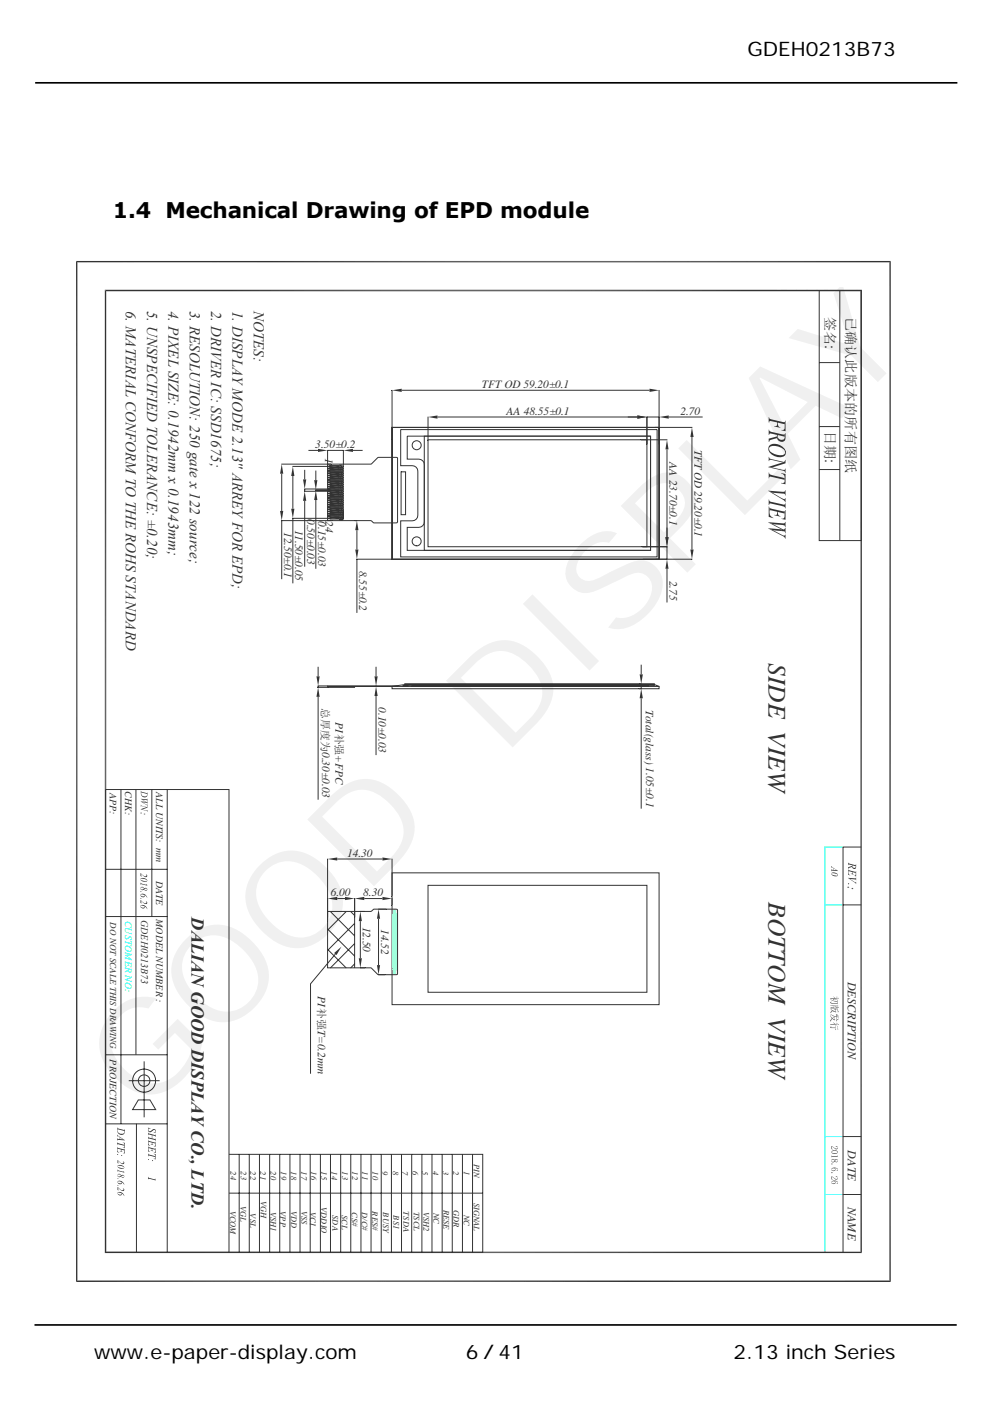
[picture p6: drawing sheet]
<svg xmlns="http://www.w3.org/2000/svg" width="210mm" height="297mm" viewBox="0 0 210 297" stroke-linecap="round" stroke-linejoin="round" font-family="sans-serif">
<path d="M178.8 179.6h-3.8v85.9M175 191.9h3.8M175 241h3.8M175 253.3h3.8" fill="none" stroke="#0ff" stroke-width=".21"/>
<path d="M182.7 179.6h-3.9v85.9M178.8 191.9h3.9M178.8 253.3h3.9M178.8 241h3.9" fill="none" stroke="#333" stroke-width=".21"/>
<g fill="#333">
<path d="M179.9 183.9l.8-.3v-.1v.3l-.7 .2-.1 .2z" fill-rule="evenodd"/>
<path d="M179.9 182.8l.3 .3 1.3 .3v.3l-.7-.2-.1 .3v-.3l-.7-.2-.1 .2z" fill-rule="evenodd"/>
<path d="M180.8 183.6a.37 .37 0 0 0 .4 .4 .37 .37 0 0 0 .3-.5l.1-.2v.5a.43 .43 0 0 1-.5 .4 .43 .43 0 0 1-.3-.6z" fill-rule="evenodd"/>
<path d="M179.9 184.3v.2a.87 .87 0 0 0 .5 1.1l-.5-.1z" fill-rule="evenodd"/>
<path d="M180.4 185.2h.3l.1-.3v.3l.3 .2z" fill-rule="evenodd"/>
<path d="M179.9 184.4l1.6 .4v.5v-.2l-.7-.2-.1 .1v-.1l-.5-.2-.2 .1z" fill-rule="evenodd"/>
<path d="M181.5 184.7l.1 1.1-.4-.1 .3-.2z" fill-rule="evenodd"/>
<path d="M179.8 186.1l1.6 .2 .1-.3 .1 .7-.1-.2-1.2-.2z" fill-rule="evenodd"/>
<path d="M179.8 186.1l1.6 1 .2-.1v.4z" fill-rule="evenodd"/>
<circle cx="180" cy="187.4" r=".12"/>
</g>
<path d="M16.1 55.5h172.8M16.3 55.3v216.5M188.8 55.3v216.5M22.4 61.4v204.3M182.7 61.4v204.3M22.2 265.5h160.6" fill="none" stroke="#333" stroke-width=".29"/>
<path d="M22.2 61.6h160.6M16.1 271.7h172.8" fill="none" stroke="#333" stroke-width=".31"/>
<path d="M22.4 167.4h26.2v98.1h-26.2v-98.1M25.7 167.4v70.9M32.2 167.4v26.9M35.5 167.4v98.1M22.4 194.3h13.1M22.4 184.3h13.1M22.4 238.3h13.1M22.4 223.6h13.1M28.9 238.3v27.2" fill="none" stroke="#333" stroke-width=".21"/>
<g fill="#333">
<path d="M31.4 245.8l.2 .1z" fill-rule="evenodd"/>
<path d="M32.3 246h.1v.2h-.1z" fill-rule="evenodd"/>
</g>
<g fill="none" stroke="#333" stroke-width=".21">
<path d="M83.2 90.6h56.6v28h-56.6zM67.4 145.4h2.2M67.4 145.7h2.2M67.5 141.4v2M67.5 145.4v.3M67.5 147.7v21.9M83.2 145.5h56.6v.5h-56.6zM87.4 145.3h50.1v.2h-50.1zM138.8 145.1l1 .4M28.8 167.4v56.2"/>
<circle cx="30.6" cy="229.1" r="1.23"/>
</g>
<g fill="#333">
<path d="M67.1 143.4h.7l-.3 2z"/>
<path d="M67.5 145.7l.3 2h-.7z"/>
</g>
<g fill="none" stroke="#333" stroke-width=".21">
<path d="M67 99.8v2M66.9 103.9h3M66.9 104h3M67 103.9v.1M67 106v14.6M85.5 145.3h1.1v.2h-1.1zM85.8 145.1l-2.6 .4M135.6 146h.5M135.7 145h.4M136 140.9v2.1M136 145v1M136 148.1v23.4"/>
<path d="M83.2 185.1h56.6v27.9h-56.6z"/>
</g>
<g fill="#333">
<path d="M66.6 101.8h.7l-.3 2.1z"/>
<path d="M67 104l.3 2h-.7z"/>
</g>
<path d="M64.6 99.6v2M64.5 103.7h4.9M64.5 104.2h4.9M64.6 103.7v.5M64.6 106.2v14" fill="none" stroke="#333" stroke-width=".21"/>
<g fill="#333">
<path d="M64.3 101.6h.7l-.4 2.1z"/>
<path d="M64.6 104.2l.4 2h-.7z"/>
</g>
<path d="M62 98.9h7.4M62 109.9h7.4M62.1 100.9v7M62.1 109.9v13.8" fill="none" stroke="#333" stroke-width=".21"/>
<g fill="#333">
<path d="M62.1 98.9l.3 2h-.6z"/>
<path d="M61.8 107.9h.6l-.3 2z"/>
</g>
<path d="M59.7 98.4h10.5M59.7 110.4h10.7M59.8 100.4v7.9M59.8 110.4v12.4" fill="none" stroke="#333" stroke-width=".21"/>
<g fill="#333">
<path d="M59.8 98.4l.3 2h-.7z"/>
<path d="M59.4 108.3h.7l-.3 2.1z"/>
</g>
<path d="M65.4 95.5h2.1M69.5 95.4v3.1M69.5 95.5h3.3M72.8 95.4v3.3M74.9 95.5h2" fill="none" stroke="#333" stroke-width=".21"/>
<g fill="#333">
<path d="M72.8 95.5l2.1-.3v.6z"/>
<path d="M67.5 95.2l2 .3-2 .3z"/>
<path d="M32.9 249.9v.1z"/>
<path d="M176.3 212.3v.3z"/>
<path d="M176.9 213.3v.4z"/>
<path d="M177.3 214l.1 .6-.2 .1z"/>
<path d="M177.3 213.6v.2z"/>
<path d="M177.1 215.6l.1 .6-.2 .1z"/>
<path d="M176.3 217.5v.3z"/>
<path d="M31.4 249.5l.2 .3 1 .2 .3-.1 .1 .4-1.5-.4-.1 .2z" fill-rule="evenodd"/>
<path d="M176.3 183.6l1.5 1.1-.9-.6-.1 .3v-.3l-.4-.2-.1 .1z" fill-rule="evenodd"/>
<path d="M176.3 184.2l.5 .2 .1-.3v.4h.5l.4 .2-1.3-.1-.1 .2z" fill-rule="evenodd"/>
<path d="M176.3 185.3l.5 .2a.69 .69 0 0 0 .9 0 .72 .72 0 0 1-1.1 .1z" fill-rule="evenodd"/>
<path d="M176.3 185.1a.9 .9 0 0 1 1.4 .5 1.09 1.09 0 0 0-1.4-.3v.1z" fill-rule="evenodd"/>
<path d="M176.7 211.9l.2-.2-.1 .3z" fill-rule="evenodd"/>
<path d="M176.7 211.2l.4 .4z" fill-rule="evenodd"/>
<path d="M176.9 211.8l.4 .1-.1 .2z" fill-rule="evenodd"/>
<path d="M176.1 211.6h1l.4 .2v.1l-.3-.2-.3 .1z" fill-rule="evenodd"/>
<path d="M176.1 211.8l.7 .4h.8v.5v-.4a1.6 1.6 0 0 1-1.5-.5z" fill-rule="evenodd"/>
<path d="M176.3 212.3l.1 .4h1.2v-.5v.7l-.3-.1a1.21 1.21 0 0 1-1.2-.2z" fill-rule="evenodd"/>
<path d="M177.5 211.3h.1v.5l-.1 .1z" fill-rule="evenodd"/>
<path d="M177.6 212.1l.1 .7-.1 .1z" fill-rule="evenodd"/>
<path d="M177.7 211.7l.2-.1-.1 .2z" fill-rule="evenodd"/>
<path d="M176.2 214.5l.4-.1-.3 .4z" fill-rule="evenodd"/>
<path d="M176.2 213.6h.7v.1z" fill-rule="evenodd"/>
<path d="M176.1 213.8a.65 .65 0 0 0 .9 .3l.2-.1-.6 .4z" fill-rule="evenodd"/>
<path d="M176.6 214.3l.6 .2v.2z" fill-rule="evenodd"/>
<path d="M176.1 213.6l1.6 .3-.1 .1h-.3l-.1 .7v-.7z" fill-rule="evenodd"/>
<path d="M176.1 213.1l1.7 .1-.1 .2-.4-.1v.5v-.5h-.4v.4v-.4z" fill-rule="evenodd"/>
<path d="M177.7 214l.2 .5-.2 .1z" fill-rule="evenodd"/>
<path d="M177.3 213.3v.2h.6l-.1 .1h-.5z" fill-rule="evenodd"/>
<path d="M176.4 215.9l-.2 .7-.1-.1z" fill-rule="evenodd"/>
<path d="M176.1 215.2l.4 .7 .5-.3v.6v-.5l-.6 .4z" fill-rule="evenodd"/>
<path d="M176.1 215l.9 .4v.2z" fill-rule="evenodd"/>
<path d="M177 215.4l.4 .1-.3 .1-.1 .7-.5-.3 .5 .2z" fill-rule="evenodd"/>
<path d="M177.3 215.1l.1-.1 .1 1.4-.1 .2z" fill-rule="evenodd"/>
<path d="M177.4 215l.4 .2v.1l-.4-.1v.4z" fill-rule="evenodd"/>
<path d="M177.5 216.2l.4-.3-.2 .3z" fill-rule="evenodd"/>
<path d="M177.4 215.2v.3l.5 .1v.1l-.5-.1z" fill-rule="evenodd"/>
<path d="M176.1 217.1h.9v.2z" fill-rule="evenodd"/>
<path d="M176.3 217.5l.1 .4 .8 .1-1-.1-.1-.1z" fill-rule="evenodd"/>
<path d="M177.2 217.4l.2 .9-.2 .1z" fill-rule="evenodd"/>
<path d="M176.7 216.8l.8 .5-.1 .1-.3-.2-.1 .1z" fill-rule="evenodd"/>
<path d="M177.7 217.5l.1 .7-.1 .1z" fill-rule="evenodd"/>
<path d="M177.3 216.8l.6 .4-.1 .1z" fill-rule="evenodd"/>
<path d="M176.4 243l.1 .5 .2 .2-.3-.1z" fill-rule="evenodd"/>
<path d="M176.4 243l.5 .3a.43 .43 0 0 0 .4 .3 .43 .43 0 0 0 .4-.3v.2a.83 .83 0 0 1-1-.3z" fill-rule="evenodd"/>
<path d="M177.3 243l.3 .1 .1 .4-.1-.4-.3 .1z" fill-rule="evenodd"/>
<path d="M176.4 244.1a.56 .56 0 0 0 .8 .4l.5-.2a.68 .68 0 0 1-1.1 .3l-.2-.2z" fill-rule="evenodd"/>
<path d="M176.4 244.1l.4-.2h.6l.3 .2v.3a.38 .38 0 0 0-.5-.4h-.5l-.3 .3z" fill-rule="evenodd"/>
<path d="M176.4 244.9l.1 .2h1l.1-.2 .1 .4h-1.2l-.1 .1z" fill-rule="evenodd"/>
<path d="M176.4 245.8a.37 .37 0 0 1 .4-.1 .37 .37 0 0 1 .2 .3l-.5-.2-.1 .5z" fill-rule="evenodd"/>
<path d="M177.2 245.8a.31 .31 0 0 1 .3 0 .31 .31 0 0 1 .2 .3 .29 .29 0 0 0-.3-.3 .29 .29 0 0 0-.3 .4z" fill-rule="evenodd"/>
<path d="M176.4 246.1a.35 .35 0 0 0 .4 .2 .35 .35 0 0 0 .3-.3l.1 .3h.2h.2l.1-.4v.3l-.2 .2-.4-.2-.5 .2z" fill-rule="evenodd"/>
<path d="M176.3 246.7l.3 .1-.2 .1z" fill-rule="evenodd"/>
<path d="M176.4 247.9l.3 .3 .4-.2a.38 .38 0 0 1-.4 .3 .38 .38 0 0 1-.3-.4z" fill-rule="evenodd"/>
<path d="M177 247.7l.2 .3v.1z" fill-rule="evenodd"/>
<path d="M177.5 248.1l.2-.1v.2z" fill-rule="evenodd"/>
<path d="M176.5 247.7a.92 .92 0 0 1 1.2 .3v.1l-.2-.4h-.8l-.3 .2v.2z" fill-rule="evenodd"/>
<path d="M176.4 248.5l.2 .1-.1 .1z" fill-rule="evenodd"/>
<path d="M176.4 249.4l.1 .6 .2 .1h-.3z" fill-rule="evenodd"/>
<path d="M176.4 249.4l.5 .3a.43 .43 0 0 0 .4 .3 .43 .43 0 0 0 .4-.3 .42 .42 0 0 1-.4 .4 .42 .42 0 0 1-.4-.3z" fill-rule="evenodd"/>
<path d="M177.3 249.4l.3 .1 .1 .4-.1-.3h-.3z" fill-rule="evenodd"/>
<path d="M176.4 250.7a.43 .43 0 0 0 .7 0 .38 .38 0 0 1-.4 .4 .38 .38 0 0 1-.3-.4z" fill-rule="evenodd"/>
<path d="M177 250.4l.2 .3v.2z" fill-rule="evenodd"/>
<path d="M177.5 250.8l.2-.1-.1 .3z" fill-rule="evenodd"/>
<path d="M176.5 250.4a.7 .7 0 0 1 .7-.1 .7 .7 0 0 1 .5 .6 .67 .67 0 0 0-.8-.5l-.4 .1-.1 .3z" fill-rule="evenodd"/>
<path d="M24.9 246l.3 .7-.3-.1z" fill-rule="evenodd"/>
<path d="M26.1 246.2l.1 .2z" fill-rule="evenodd"/>
<path d="M25 246l.7 .6h.4l.1-.3 .2 .2a.5 .5 0 0 1-.5 .3 .5 .5 0 0 1-.5-.3z" fill-rule="evenodd"/>
<path d="M24.9 247.3l.3 .2a1.04 1.04 0 0 0 1.1 0 .84 .84 0 0 1-1.4-.2z" fill-rule="evenodd"/>
<path d="M24.9 247.2a.89 .89 0 0 1 1.4 .5 1.05 1.05 0 0 0-1.4-.4v.1z" fill-rule="evenodd"/>
<path d="M24.9 247.9l.1 .2 1.1 .3 .2-.1 .1 .3-1.3-.3-.2 .1z" fill-rule="evenodd"/>
<path d="M25.1 248.9l.4 .1 .2 .2-.5-.2-.3 .2v.2z" fill-rule="evenodd"/>
<path d="M24.9 249.2a.54 .54 0 0 0 1-.1l.4 .1v.2a.32 .32 0 0 0-.3-.2 .32 .32 0 0 0-.3 .2l-.5 .2-.3-.2z" fill-rule="evenodd"/>
<path d="M25.7 249.4l.5 .2 .1-.3a.32 .32 0 0 1-.2 .4 .32 .32 0 0 1-.4-.3z" fill-rule="evenodd"/>
<path d="M24.9 249.8l.2 .2z" fill-rule="evenodd"/>
<path d="M24.9 250.5a.46 .46 0 0 0 .4 .4 .46 .46 0 0 0 .5-.3v.3a.52 .52 0 0 1-.6 .1 .52 .52 0 0 1-.3-.5z" fill-rule="evenodd"/>
<path d="M25 250.4a1.01 1.01 0 0 1 1.4 .8l-.6-.5a.52 .52 0 0 0-.9-.1z" fill-rule="evenodd"/>
<path d="M24.9 251.3h.2l-.1 .1z" fill-rule="evenodd"/>
<path d="M24.9 251.7l.3 .7-.3-.1z" fill-rule="evenodd"/>
<path d="M26.1 251.9l.1 .3z" fill-rule="evenodd"/>
<path d="M25 251.7l.1 .1a.82 .82 0 0 0 1.1 .4v-.2a.31 .31 0 0 1 .1 .4 .31 .31 0 0 1-.4 .1z" fill-rule="evenodd"/>
<path d="M24.9 252.9l.1 .2 .4 .2 .4-.1v-.2v.3a.53 .53 0 0 1-.6 .1 .53 .53 0 0 1-.3-.5z" fill-rule="evenodd"/>
<path d="M24.9 252.9a.95 .95 0 0 1 1.5 .7l-.6-.5a.58 .58 0 0 0-.9-.1z" fill-rule="evenodd"/>
</g>
<path d="M173.8 61.6h8.9v53h-8.9zM173.8 76.9h4.3M178.1 61.6v53M173.8 90.4h4.3M173.8 99.6h4.3M79.7 145.4h.1M79.7 145.5h.1M79.8 141.4v2M79.8 145.4v.1M79.8 147.6v12.5M85.8 145.1h53v.2h-53z" fill="none" stroke="#333" stroke-width=".21"/>
<g fill="#333">
<path d="M79.4 143.4h.7l-.3 2z"/>
<path d="M79.8 145.5l.3 2.1h-.7z"/>
</g>
<path d="M83.2 82.7v10.4M85.2 82.7h52.6M90.8 88.3v5.1M92.8 88.4h42.4M136 93.2h5.6M137.2 88.3v5.9M139.8 82.7v9.7M141.5 95.3v18.6M136.2 115.9h5.4M85.8 145l53 .1z" fill="none" stroke="#333" stroke-width=".21"/>
<g fill="#333">
<path d="M83.2 82.7l2-.3v.7z"/>
<path d="M69.5 98.8h.8l-.8 .2z"/>
<path d="M69.5 99l.8-.2v.2z"/>
<path d="M69.5 99.3h.8l-.8 .1z"/>
<path d="M69.5 99.4l.8-.1v.1z"/>
<path d="M69.5 99.8h.8l-.8 .1z"/>
<path d="M69.5 99.9l.8-.1v.1z"/>
<path d="M69.5 100.3h.8l-.8 .1z"/>
<path d="M69.5 100.4l.8-.1v.1z"/>
<path d="M69.5 100.7h.8l-.8 .2z"/>
<path d="M69.5 100.9l.8-.2v.2z"/>
<path d="M69.5 101.2h.8l-.8 .1z"/>
<path d="M69.5 101.3l.8-.1v.1z"/>
<path d="M69.5 101.7h.8l-.8 .1z"/>
<path d="M69.5 101.8l.8-.1v.1z"/>
<path d="M69.5 102.2h.8l-.8 .1z"/>
<path d="M69.5 102.3l.8-.1v.1z"/>
<path d="M69.5 102.7h.8l-.8 .1z"/>
<path d="M69.5 102.8l.8-.1v.1z"/>
<path d="M69.5 103.1h.8l-.8 .2z"/>
<path d="M69.5 103.3l.8-.2v.2z"/>
<path d="M69.5 103.6h.8l-.8 .1z"/>
<path d="M69.5 103.7l.8-.1v.1z"/>
<path d="M69.5 104.1h.8l-.8 .1z"/>
<path d="M69.5 104.2l.8-.1v.1z"/>
<path d="M69.5 104.6h.8l-.8 .1z"/>
<path d="M69.5 104.7l.8-.1v.1z"/>
<path d="M69.5 105h.8l-.8 .2z"/>
<path d="M69.5 105.2l.8-.2v.2z"/>
<path d="M69.5 105.5h.8l-.8 .1z"/>
<path d="M69.5 105.6l.8-.1v.1z"/>
<path d="M69.5 106h.8l-.8 .1z"/>
<path d="M69.5 106.1l.8-.1v.1z"/>
<path d="M69.5 106.5h.8l-.8 .1z"/>
<path d="M69.5 106.6l.8-.1v.1z"/>
<path d="M69.5 107h.8l-.8 .1z"/>
<path d="M69.5 107.1l.8-.1v.1z"/>
<path d="M69.5 107.4h.8l-.8 .2z"/>
<path d="M69.5 107.6l.8-.2v.2z"/>
<path d="M69.5 107.9h.8l-.8 .1z"/>
<path d="M69.5 108l.8-.1v.1z"/>
<path d="M69.5 108.4h.8l-.8 .1z"/>
<path d="M69.5 108.5l.8-.1v.1z"/>
<path d="M69.5 108.9h.8l-.8 .1z"/>
<path d="M69.5 109l.8-.1v.1z"/>
<path d="M69.5 109.3h.8l-.8 .2z"/>
<path d="M69.5 109.5l.8-.2v.2z"/>
<path d="M69.5 109.8h.8l-.8 .1z"/>
<path d="M69.5 109.9l.8-.1v.1z"/>
<path d="M72.8 98.7v.4z"/>
<path d="M72.8 99.2v.3z"/>
<path d="M72.8 99.7v.3z"/>
<path d="M72.8 100.2v.3z"/>
<path d="M72.8 100.6v.4z"/>
<path d="M72.8 101.1v.3z"/>
<path d="M72.8 101.6v.3z"/>
<path d="M72.8 102.1v.3z"/>
<path d="M72.8 102.6v.3z"/>
<path d="M72.8 103v.4z"/>
<path d="M72.8 103.5v.4z"/>
<path d="M72.8 104v.3z"/>
<path d="M72.8 104.5v.3z"/>
<path d="M72.8 104.9v.4z"/>
<path d="M72.8 105.4v.3z"/>
<path d="M72.8 105.9v.3z"/>
<path d="M72.8 106.4v.3z"/>
<path d="M72.8 106.9v.3z"/>
<path d="M72.8 107.3v.4z"/>
<path d="M72.8 107.8v.4z"/>
<path d="M72.8 108.3v.3z"/>
<path d="M72.8 108.8v.3z"/>
<path d="M72.8 109.2v.4z"/>
<path d="M72.8 109.7v.4z"/>
<path d="M72.5 98.7h.3l-.3 .4z"/>
<path d="M72.8 98.7v.4h-.3z"/>
<path d="M72.5 99.2h.3l-.3 .3z"/>
<path d="M72.8 99.2v.3h-.3z"/>
<path d="M72.5 99.7h.3l-.3 .3z"/>
<path d="M72.8 99.7v.3h-.3z"/>
<path d="M72.5 100.2h.3l-.3 .3z"/>
<path d="M72.8 100.2v.3h-.3z"/>
<path d="M72.5 100.6h.3l-.3 .4z"/>
<path d="M72.8 100.6v.4h-.3z"/>
<path d="M72.5 101.1h.3l-.3 .3z"/>
<path d="M72.8 101.1v.3h-.3z"/>
<path d="M72.5 101.6h.3l-.3 .3z"/>
<path d="M72.8 101.6v.3h-.3z"/>
<path d="M72.5 102.1h.3l-.3 .3z"/>
<path d="M72.8 102.1v.3h-.3z"/>
<path d="M72.5 102.6h.3l-.3 .3z"/>
<path d="M72.8 102.6v.3h-.3z"/>
<path d="M72.5 103h.3l-.3 .4z"/>
<path d="M72.8 103v.4h-.3z"/>
<path d="M72.5 103.5h.3l-.3 .4z"/>
<path d="M72.8 103.5v.4h-.3z"/>
<path d="M72.5 104h.3l-.3 .3z"/>
<path d="M72.8 104v.3h-.3z"/>
<path d="M72.5 104.5h.3l-.3 .3z"/>
<path d="M72.8 104.5v.3h-.3z"/>
<path d="M72.5 104.9h.3l-.3 .4z"/>
<path d="M72.8 104.9v.4h-.3z"/>
<path d="M72.5 105.4h.3l-.3 .3z"/>
<path d="M72.8 105.4v.3h-.3z"/>
<path d="M72.5 105.9h.3l-.3 .3z"/>
<path d="M72.8 105.9v.3h-.3z"/>
<path d="M72.5 106.4h.3l-.3 .3z"/>
<path d="M72.8 106.4v.3h-.3z"/>
<path d="M72.5 106.9h.3l-.3 .3z"/>
<path d="M72.8 106.9v.3h-.3z"/>
<path d="M72.5 107.3h.3l-.3 .4z"/>
<path d="M72.8 107.3v.4h-.3z"/>
<path d="M72.5 107.8h.3l-.3 .4z"/>
<path d="M72.8 107.8v.4h-.3z"/>
<path d="M72.5 108.3h.3l-.3 .3z"/>
<path d="M72.8 108.3v.3h-.3z"/>
<path d="M72.5 108.8h.3l-.3 .3z"/>
<path d="M72.8 108.8v.3h-.3z"/>
<path d="M72.5 109.2h.3l-.3 .4z"/>
<path d="M72.8 109.2v.4h-.3z"/>
<path d="M72.5 109.7h.3l-.3 .4z"/>
<path d="M72.8 109.7v.4h-.3z"/>
<path d="M72.5 98.5v.2z"/>
<path d="M72.5 110.1v.2z"/>
<path d="M72.1 98.5h.4l-.4 .6z"/>
<path d="M72.5 98.5v.6h-.4z"/>
<path d="M72.1 99.2h.4l-.4 .3z"/>
<path d="M72.1 99.5l.4-.3v.3z"/>
<path d="M72.1 99.7h.4l-.4 .3z"/>
<path d="M72.1 100l.4-.3v.3z"/>
<path d="M72.1 100.2h.4l-.4 .3z"/>
<path d="M72.1 100.5l.4-.3v.3z"/>
<path d="M72.1 100.6h.4l-.4 .4z"/>
<path d="M72.1 101l.4-.4v.4z"/>
<path d="M72.1 101.1h.4l-.4 .3z"/>
<path d="M72.1 101.4l.4-.3v.3z"/>
<path d="M72.1 101.6h.4l-.4 .3z"/>
<path d="M72.1 101.9l.4-.3v.3z"/>
<path d="M72.1 102.1h.4l-.4 .3z"/>
<path d="M72.1 102.4l.4-.3v.3z"/>
<path d="M72.1 102.6h.4l-.4 .3z"/>
<path d="M72.1 102.9l.4-.3v.3z"/>
<path d="M72.1 103h.4l-.4 .4z"/>
<path d="M72.1 103.4l.4-.4v.4z"/>
<path d="M72.1 103.5h.4l-.4 .4z"/>
<path d="M72.1 103.9l.4-.4v.4z"/>
<path d="M72.1 104h.4l-.4 .3z"/>
<path d="M72.1 104.3l.4-.3v.3z"/>
<path d="M72.1 104.5h.4l-.4 .3z"/>
<path d="M72.1 104.8l.4-.3v.3z"/>
<path d="M72.1 104.9h.4l-.4 .4z"/>
<path d="M72.1 105.3l.4-.4v.4z"/>
<path d="M72.1 105.4h.4l-.4 .3z"/>
<path d="M72.1 105.7l.4-.3v.3z"/>
<path d="M72.1 105.9h.4l-.4 .3z"/>
<path d="M72.1 106.2l.4-.3v.3z"/>
<path d="M72.1 106.4h.4l-.4 .3z"/>
<path d="M72.1 106.7l.4-.3v.3z"/>
<path d="M72.1 106.9h.4l-.4 .3z"/>
<path d="M72.1 107.2l.4-.3v.3z"/>
<path d="M72.1 107.3h.4l-.4 .4z"/>
<path d="M72.1 107.7l.4-.4v.4z"/>
<path d="M72.1 107.8h.4l-.4 .4z"/>
<path d="M72.1 108.2l.4-.4v.4z"/>
<path d="M72.1 108.3h.4l-.4 .3z"/>
<path d="M72.1 108.6l.4-.3v.3z"/>
<path d="M72.1 108.8h.4l-.4 .3z"/>
<path d="M72.1 109.1l.4-.3v.3z"/>
<path d="M72.1 109.2h.4l-.4 .4z"/>
<path d="M72.1 109.6l.4-.4v.4z"/>
<path d="M72.1 109.7h.4l-.4 .6z"/>
<path d="M72.5 109.7v.6h-.4z"/>
<path d="M72.1 98.5v.2z"/>
<path d="M72.1 110.1v.2z"/>
</g>
<path d="M70 98.9h2.1M70 103.7h2.1M70 105.1h2.1M70 106.5h2.1M70 108h2.1M70 109.4h2.1" fill="none" stroke="#333" stroke-width=".35"/>
<g fill="none" stroke="#333" stroke-width=".33">
<path d="M70 99.4h2.1M70 99.8h2.1M70 100.3h2.1M70 100.8h2.1M70 101.3h2.1M70 101.8h2.1M70 102.2h2.1M70 102.7h2.1M70 103.2h2.1M70 104.2h2.1M70 104.6h2.1M70 105.6h2.1"/>
<path d="M70 106.1h2.1M70 107h2.1M70 107.5h2.1M70 108.5h2.1M70 108.9h2.1M70 109.9h2.1"/>
</g>
<g fill="#333">
<path d="M70 98.7v.1z"/>
<path d="M70 99v.1z"/>
<path d="M70 99.2v.1z"/>
<path d="M70 99.7v.1z"/>
<path d="M70 99.9v.1z"/>
<path d="M70 100.4v.1z"/>
<path d="M70 100.6v.1z"/>
<path d="M70 101.1v.1z"/>
<path d="M70 101.3v.1z"/>
<path d="M70 101.8v.1z"/>
<path d="M70 102.1v.1z"/>
<path d="M70 102.6v.1z"/>
<path d="M70 102.8v.1z"/>
<path d="M70 103.3v.1z"/>
<path d="M70 103.5v.1z"/>
<path d="M70 103.7v.2z"/>
<path d="M70 104v.1z"/>
<path d="M70 104.2v.1z"/>
<path d="M70 104.7v.1z"/>
<path d="M70 104.9v.1z"/>
<path d="M70 105.2v.1z"/>
<path d="M70 105.4v.1z"/>
<path d="M70 105.6v.1z"/>
<path d="M70 106.1v.1z"/>
<path d="M70 106.4v.1z"/>
<path d="M70 106.6v.1z"/>
<path d="M70 106.9v.1z"/>
<path d="M70 107.1v.1z"/>
<path d="M70 107.3v.1z"/>
<path d="M70 107.6v.1z"/>
<path d="M70 107.8v.1z"/>
<path d="M70 108v.2z"/>
<path d="M70 108.3v.1z"/>
<path d="M70 108.5v.1z"/>
<path d="M70 108.8v.1z"/>
<path d="M70 109v.1z"/>
<path d="M70 109.2v.1z"/>
<path d="M70 109.5v.1z"/>
<path d="M70 109.7v.1z"/>
<path d="M69.5 98.8h.5l-.5 .2z"/>
<path d="M69.5 99l.5-.2v.2z"/>
<path d="M69.5 99.3h.5l-.5 .1z"/>
<path d="M69.5 99.4l.5-.1v.1z"/>
<path d="M69.5 99.8h.5l-.5 .1z"/>
<path d="M69.5 99.9l.5-.1v.1z"/>
<path d="M69.5 100.3h.5l-.5 .1z"/>
<path d="M69.5 100.4l.5-.1v.1z"/>
<path d="M69.5 100.7h.5l-.5 .2z"/>
<path d="M69.5 100.9l.5-.2v.2z"/>
<path d="M69.5 101.2h.5l-.5 .1z"/>
<path d="M69.5 101.3l.5-.1v.1z"/>
<path d="M69.5 101.7h.5l-.5 .1z"/>
<path d="M69.5 101.8l.5-.1v.1z"/>
<path d="M69.5 102.2h.5l-.5 .1z"/>
<path d="M69.5 102.3l.5-.1v.1z"/>
<path d="M69.5 102.7h.5l-.5 .1z"/>
<path d="M69.5 102.8l.5-.1v.1z"/>
<path d="M69.5 103.1h.5l-.5 .2z"/>
<path d="M69.5 103.3l.5-.2v.2z"/>
<path d="M69.5 103.6h.5l-.5 .1z"/>
<path d="M69.5 103.7l.5-.1v.1z"/>
<path d="M69.5 104.1h.5l-.5 .1z"/>
<path d="M69.5 104.2l.5-.1v.1z"/>
<path d="M69.5 104.6h.5l-.5 .1z"/>
<path d="M69.5 104.7l.5-.1v.1z"/>
<path d="M69.5 105h.5l-.5 .2z"/>
<path d="M69.5 105.2l.5-.2v.2z"/>
<path d="M69.5 105.5h.5l-.5 .1z"/>
<path d="M69.5 105.6l.5-.1v.1z"/>
<path d="M69.5 106h.5l-.5 .1z"/>
<path d="M69.5 106.1l.5-.1v.1z"/>
<path d="M69.5 106.5h.5l-.5 .1z"/>
<path d="M69.5 106.6l.5-.1v.1z"/>
<path d="M69.5 107h.5l-.5 .1z"/>
<path d="M69.5 107.1l.5-.1v.1z"/>
<path d="M69.5 107.4h.5l-.5 .2z"/>
<path d="M69.5 107.6l.5-.2v.2z"/>
<path d="M69.5 107.9h.5l-.5 .1z"/>
<path d="M69.5 108l.5-.1v.1z"/>
<path d="M69.5 108.4h.5l-.5 .1z"/>
<path d="M69.5 108.5l.5-.1v.1z"/>
<path d="M69.5 108.9h.5l-.5 .1z"/>
<path d="M69.5 109l.5-.1v.1z"/>
<path d="M69.5 109.3h.5l-.5 .2z"/>
<path d="M69.5 109.5l.5-.2v.2z"/>
<path d="M69.5 109.8h.5l-.5 .2z"/>
<path d="M69.5 110l.5-.2v.2z"/>
<path d="M69.5 98.8v.2z"/>
<path d="M69.5 99.3v.1z"/>
<path d="M69.5 99.8v.1z"/>
<path d="M69.5 100.3v.1z"/>
<path d="M69.5 100.7v.2z"/>
<path d="M69.5 101.2v.1z"/>
<path d="M69.5 101.7v.1z"/>
<path d="M69.5 102.2v.1z"/>
<path d="M69.5 102.7v.1z"/>
<path d="M69.5 103.1v.2z"/>
<path d="M69.5 103.6v.1z"/>
<path d="M69.5 104.1v.1z"/>
<path d="M69.5 104.6v.1z"/>
<path d="M69.5 105v.2z"/>
<path d="M69.5 105.5v.1z"/>
<path d="M69.5 106v.1z"/>
<path d="M69.5 106.5v.1z"/>
<path d="M69.5 107v.1z"/>
<path d="M69.5 107.4v.2z"/>
<path d="M69.5 107.9v.1z"/>
<path d="M69.5 108.4v.1z"/>
<path d="M69.5 108.9v.1z"/>
<path d="M69.5 109.3v.2z"/>
<path d="M69.5 109.8v.2z"/>
</g>
<g fill="none" stroke="#333" stroke-width=".21">
<path d="M70 99.3h-.5v.1h.5M70 99.8h-.5v.1h.5M70 99.5h2.8M70 99.2h2.8M70 99.7h2.8M72.1 98.7h-2.1v.1h-.5v.2l3.3 .1M85 91.1h54.4v27h-54.4v-7.7h2.5a1.17 1.17 0 0 0 1.1-1.1v-9.4a1.17 1.17 0 0 0-1.1-1.2h-2.5zM86.4 92.5h51.6v24.2h-51.6v-4.9h2.5a1.17 1.17 0 0 0 1.1-1.2v-12.1a1.17 1.17 0 0 0-1.1-1.2h-2.5zM90.8 93.2h46.4v22.7h-46.4zM70 100.3h-.5v.1h.5M70 100.7h-.5v.2h.5M70 101.2h-.5v.1h.5"/>
<path d="M70 101.7h-.5v.1h.5M70 102.2h-.5v.1h.5M70 102.7h-.5v.1h.5M70 103.1h-.5v.2h.5M70 103.6h-.5v.1h.5M70 104.1h-.5v.1h.5M70 104.6h-.5v.1h.5M70 105h-.5v.2h.5M70 105.5h-.5v.1h.5M70 106h-.5v.1h.5M70 106.5h-.5v.1h.5M70 107h-.5v.1h.5"/>
<path d="M70 107.4h-.5v.2h.5M70 107.9h-.5v.1h.5M70 108.3h2.8v.3h-2.8M70 108.4h-.5v.1h.5M70 108.8h2.8v.3h-2.8M70 108.9h-.5v.1h.5M70 109.2h2.8v.4h-2.8M70 109.3h-.5v.2h.5M70 109.7h2.8v.4M70 109.8h-.5v.2h.5M70 110.1h2.8h-.3v.2h-.4v-.2M70 100h2.8"/>
<path d="M70 100.5h2.8M70 100.2h2.8M70 101h2.8M70 100.6h2.8M70 101.4h2.8M70 101.1h2.8M70 101.9h2.8M70 101.6h2.8M70 102.4h2.8M70 102.1h2.8M70 102.9h2.8M70 102.6h2.8"/>
<path d="M70 103.4h2.8M70 103h2.8M70 103.9h2.8M70 103.5h2.8M70 104.3h2.8M70 104h2.8M70 104.8h2.8M70 104.5h2.8M70 105.3h2.8M70 104.9h2.8M70 105.7h2.8M70 105.4h2.8"/>
<path d="M70 106.2h2.8M70 105.9h2.8M70 106.7h2.8M70 106.4h2.8M70 107.2h2.8M70 106.9h2.8M70 107.7h2.8M70 107.3h2.8M70 108.2h2.8M70 107.8h2.8M75.3 110.4h.5M75.6 118.6h7.5"/>
<path d="M75.7 112.4v4.1M75.7 118.6v11.3M85.1 100h.9v9.1h-.9zM69.5 145.5h14.9v-.1h-14.9v.3h5.7v-.2M69.5 197l5.7 5.7M70.1 193.3l5.1 5.1M73.4 193.3l-3.9 3.9M74.4 193.3l.8 .8M75.2 195.8l-5.7 5.7M75.2 193.3v11.9M90.8 187.7h46.4v22.7h-46.4zM69.5 201.3l3.9 3.9"/>
<path d="M75.2 200.1l-5.1 5.1M75.2 204.4l-.8 .8M48.6 244.7h53.8v20.8h-53.8M48.6 253h53.8M50.7 244.7v20.8M52.9 244.7v20.8M55 244.7v20.8M57.2 244.7v20.8M59.3 244.7v20.8M61.5 244.7v20.8M63.6 244.7v20.8M65.8 244.7v20.8"/>
<path d="M68 244.7v20.8M70.1 244.7v20.8M72.3 244.7v20.8M74.4 244.7v20.8M76.6 244.7v20.8M78.7 244.7v20.8M80.9 244.7v20.8M83 244.7v20.8M85.2 244.7v20.8M87.3 244.7v20.8M89.5 244.7v20.8M91.6 244.7v20.8"/>
<path d="M93.8 244.7v20.8M95.9 244.7v20.8M98.1 244.7v20.8M100.2 244.7v20.8"/>
<circle cx="88.4" cy="94.4" r=".96"/>
<circle cx="88.4" cy="114.8" r=".96"/>
</g>
<g fill="#333">
<path d="M75.7 110.4l.3 2h-.7z"/>
<path d="M75.3 116.5h.7l-.3 2.1z"/>
</g>
<path d="M69.5 98.4h9.2l1.6-1.4h4v13.8l-5 .1-.6-.5h-9.2zM90 92.5h48v24.2h-48zM69.5 193.2h9.2l.6-.4h5v13.8l-4 .1-1.6-1.5h-9.2z" fill="none" stroke="#333" stroke-width=".21"/>
<path d="M7.5 17.6h195.6M7.3 280.9h195.6" fill="none" stroke="#000" stroke-width=".35"/>
<text font-size="28.2" fill="#333" x="106.8" y="160.5" transform="rotate(-45 106.8 160.5)">DISPLAY</text>
<text font-size="28.2" fill="#7eff7e" x="30.5" y="236.8" transform="rotate(-45 30.5 236.8)">GOOD</text>
<g font-size="5.4" fill="#333">
<text x="163" y="140.6" transform="rotate(90 163 140.6)">SIDE VIEW</text>
<text x="163" y="191.2" transform="rotate(90 163 191.2)">BOTTOM VIEW</text>
</g>
<text font-size="4.6" x="23.9" y="46.3">1.4 Mechanical Drawing of EPD module</text>
<g font-size="4.2">
<text x="158.5" y="11.8">GDEH0213B73</text>
<text x="20" y="288.1">www.e-paper-display.com</text>
<text x="98.8" y="288.1">6／41</text>
<text x="155.6" y="288.1">2.13 inch Series</text>
</g>
<text font-size="3.9" fill="#333" x="40.6" y="194.5" transform="rotate(90 40.6 194.5)">DALIAN GOOD DISPLAY CO., LTD.</text>
<g font-size="3.2" fill="#333">
<text x="26.7" y="65.9" transform="rotate(90 26.7 65.9)">6. MATERIAL CONFORM TO THE ROHS STANDARD</text>
<text x="31.2" y="65.9" transform="rotate(90 31.2 65.9)">5. UNSPECIFIED TOLERANCE: ±0.20;</text>
<text x="35.7" y="65.9" transform="rotate(90 35.7 65.9)">4. PIXEL SIZE: 0.1942mm x 0.1943mm;</text>
<text x="40.2" y="65.9" transform="rotate(90 40.2 65.9)">3. RESOLUTION: 250 gate x 122 source;</text>
<text x="44.8" y="65.9" transform="rotate(90 44.8 65.9)">2. DRIVER IC: SSD1675;</text>
<text x="49.3" y="65.9" transform="rotate(90 49.3 65.9)">1. DISPLAY MODE 2.13'' ARREY FOR EPD;</text>
<text x="53.8" y="65.9" transform="rotate(90 53.8 65.9)">NOTES:</text>
</g>
<g font-size="3" fill="#333">
<text x="175" y="67.1" transform="rotate(90 175 67.1)">签名:</text>
<text x="179.4" y="67.1" transform="rotate(90 179.4 67.1)">已确认此版本的所有图纸</text>
<text x="175" y="91.3" transform="rotate(90 175 91.3)">日期:</text>
</g>
<g font-size="2.6" fill="#333">
<text x="179.8" y="187.9" transform="rotate(90 179.8 187.9)">:</text>
<text x="179.8" y="208.1" transform="rotate(90 179.8 208.1)">DESCRIPTION</text>
<text x="179.8" y="243.9" transform="rotate(90 179.8 243.9)">DATE</text>
<text x="179.8" y="255.9" transform="rotate(90 179.8 255.9)">NAME</text>
</g>
<g font-size="2.4" fill="#333">
<text x="102.2" y="82.2">TFT OD 59.20±0.1</text>
<text x="107.5" y="87.9">AA 48.55±0.1</text>
<text x="144.3" y="87.9">2.70</text>
<text x="66.9" y="95">3.50±0.2</text>
<text x="147.3" y="95.3" transform="rotate(90 147.3 95.3)">TFT OD 29.20±0.1</text>
<text x="69" y="97.1" transform="rotate(90 69 97.1)">1</text>
<text x="142" y="98.1" transform="rotate(90 142 98.1)">AA 23.70±0.1</text>
<text x="60.3" y="112.8" transform="rotate(90 60.3 112.8)">12.50±0.1</text>
<text x="62.6" y="112.3" transform="rotate(90 62.6 112.3)">11.50±0.05</text>
<text x="65.1" y="110" transform="rotate(90 65.1 110)">0.50±0.03</text>
<text x="67.5" y="110.5" transform="rotate(90 67.5 110.5)">0.15±0.03</text>
<text x="69" y="110.4" transform="rotate(90 69 110.4)">24</text>
<text x="76.2" y="121" transform="rotate(90 76.2 121)">8.55±0.2</text>
<text x="142" y="123.1" transform="rotate(90 142 123.1)">2.75</text>
<text x="80.3" y="150" transform="rotate(90 80.3 150)">0.10±0.03</text>
<text x="71.2" y="153" transform="rotate(90 71.2 153)">PI补强+FPC</text>
<text x="137" y="150.4" transform="rotate(90 137 150.4)">Total(glass) 1.05±0.1</text>
<text x="73.6" y="181.6">14.30</text>
<text x="70.2" y="190">6.00</text>
<text x="77" y="190">8.30</text>
<text x="77" y="196.5" transform="rotate(90 77 196.5)">12.50</text>
<text x="80.8" y="197" transform="rotate(90 80.8 197)">14.52</text>
<text x="67.4" y="211.2" transform="rotate(90 67.4 211.2)">PI补强T=0.2mm</text>
</g>
<text font-size="2.3" fill="#333" x="68.2" y="150.2" transform="rotate(90 68.2 150.2)">总厚度为0.30±0.03</text>
<g font-size="2.1" fill="#333">
<text x="26.6" y="167.7" transform="rotate(90 26.6 167.7)">CHK:</text>
<text x="33.1" y="167.9" transform="rotate(90 33.1 167.9)">ALL UNITS: mm</text>
<text x="23.3" y="168.1" transform="rotate(90 23.3 168.1)">APP:</text>
<text x="29.8" y="172.2" transform="rotate(90 29.8 172.2)">:</text>
<text x="33.1" y="186.7" transform="rotate(90 33.1 186.7)">DATE</text>
<text x="29.9" y="195" transform="rotate(90 29.9 195)">GDEH0213B73</text>
<text x="33.1" y="194.9" transform="rotate(90 33.1 194.9)">MODEL NUMBER :</text>
<text x="23.3" y="224.6" transform="rotate(90 23.3 224.6)">PROJECTION</text>
</g>
<text font-size="2.1" fill="#0ff" x="26.6" y="195.2" transform="rotate(90 26.6 195.2)">CUSTOMER NO:</text>
<text font-size="1.9" fill="#333" x="23.4" y="195.6" transform="rotate(90 23.4 195.6)">DO NOT SCALE THIS DRAWING</text>
<g font-size="1.8" fill="#333">
<text x="48.9" y="248.4" transform="rotate(90 48.9 248.4)">24</text>
<text x="51.1" y="248.4" transform="rotate(90 51.1 248.4)">23</text>
<text x="53.1" y="248.4" transform="rotate(90 53.1 248.4)">22</text>
<text x="55.2" y="248.4" transform="rotate(90 55.2 248.4)">21</text>
<text x="57.4" y="248.4" transform="rotate(90 57.4 248.4)">20</text>
<text x="59.6" y="248.4" transform="rotate(90 59.6 248.4)">19</text>
<text x="61.7" y="248.4" transform="rotate(90 61.7 248.4)">18</text>
<text x="63.9" y="248.4" transform="rotate(90 63.9 248.4)">17</text>
<text x="65.9" y="248.4" transform="rotate(90 65.9 248.4)">16</text>
<text x="68.1" y="248.4" transform="rotate(90 68.1 248.4)">15</text>
<text x="70.3" y="248.4" transform="rotate(90 70.3 248.4)">14</text>
<text x="72.6" y="248.4" transform="rotate(90 72.6 248.4)">13</text>
<text x="74.7" y="248.4" transform="rotate(90 74.7 248.4)">12</text>
<text x="76.8" y="248.4" transform="rotate(90 76.8 248.4)">11</text>
<text x="79" y="248.4" transform="rotate(90 79 248.4)">10</text>
<text x="81.1" y="248.4" transform="rotate(90 81.1 248.4)">9</text>
<text x="83.3" y="248.4" transform="rotate(90 83.3 248.4)">8</text>
<text x="85.3" y="248.4" transform="rotate(90 85.3 248.4)">7</text>
<text x="87.5" y="248.4" transform="rotate(90 87.5 248.4)">6</text>
<text x="89.5" y="248.4" transform="rotate(90 89.5 248.4)">5</text>
<text x="91.8" y="248.4" transform="rotate(90 91.8 248.4)">4</text>
<text x="93.9" y="248.4" transform="rotate(90 93.9 248.4)">3</text>
<text x="96.1" y="248.4" transform="rotate(90 96.1 248.4)">2</text>
<text x="98.4" y="248.4" transform="rotate(90 98.4 248.4)">1</text>
<text x="100.5" y="246.8" transform="rotate(90 100.5 246.8)">PIN</text>
<text x="48.8" y="256.7" transform="rotate(90 48.8 256.7)">VCOM</text>
<text x="51" y="255.6" transform="rotate(90 51 255.6)">VGL</text>
<text x="53.1" y="257.3" transform="rotate(90 53.1 257.3)">VSL</text>
<text x="55.3" y="254.5" transform="rotate(90 55.3 254.5)">VGH</text>
<text x="57.4" y="257" transform="rotate(90 57.4 257)">VSH1</text>
<text x="59.4" y="256.8" transform="rotate(90 59.4 256.8)">VPP</text>
<text x="61.8" y="256.7" transform="rotate(90 61.8 256.7)">VDD</text>
<text x="63.9" y="256.7" transform="rotate(90 63.9 256.7)">VSS</text>
<text x="65.8" y="257" transform="rotate(90 65.8 257)">VCI</text>
<text x="68.1" y="255.9" transform="rotate(90 68.1 255.9)">VDDIO</text>
<text x="70.5" y="257.6" transform="rotate(90 70.5 257.6)">SDA</text>
<text x="72.5" y="257.6" transform="rotate(90 72.5 257.6)">SCL</text>
<text x="74.6" y="257" transform="rotate(90 74.6 257)">CS#</text>
<text x="76.8" y="257" transform="rotate(90 76.8 257)">D/C#</text>
<text x="79" y="256.9" transform="rotate(90 79 256.9)">RES#</text>
<text x="81.3" y="257.1" transform="rotate(90 81.3 257.1)">BUSY</text>
<text x="83.4" y="257.7" transform="rotate(90 83.4 257.7)">BS1</text>
<text x="85.6" y="256.9" transform="rotate(90 85.6 256.9)">TSDA</text>
<text x="87.8" y="256.9" transform="rotate(90 87.8 256.9)">TSCL</text>
<text x="89.8" y="256.9" transform="rotate(90 89.8 256.9)">VSH2</text>
<text x="91.9" y="257.1" transform="rotate(90 91.9 257.1)">NC</text>
<text x="94.1" y="256.5" transform="rotate(90 94.1 256.5)">RESE</text>
<text x="96.2" y="256.5" transform="rotate(90 96.2 256.5)">GDR</text>
<text x="98.4" y="257.5" transform="rotate(90 98.4 257.5)">NC</text>
<text x="100.5" y="255" transform="rotate(90 100.5 255)">SIGNAL</text>
</g>
</svg>
